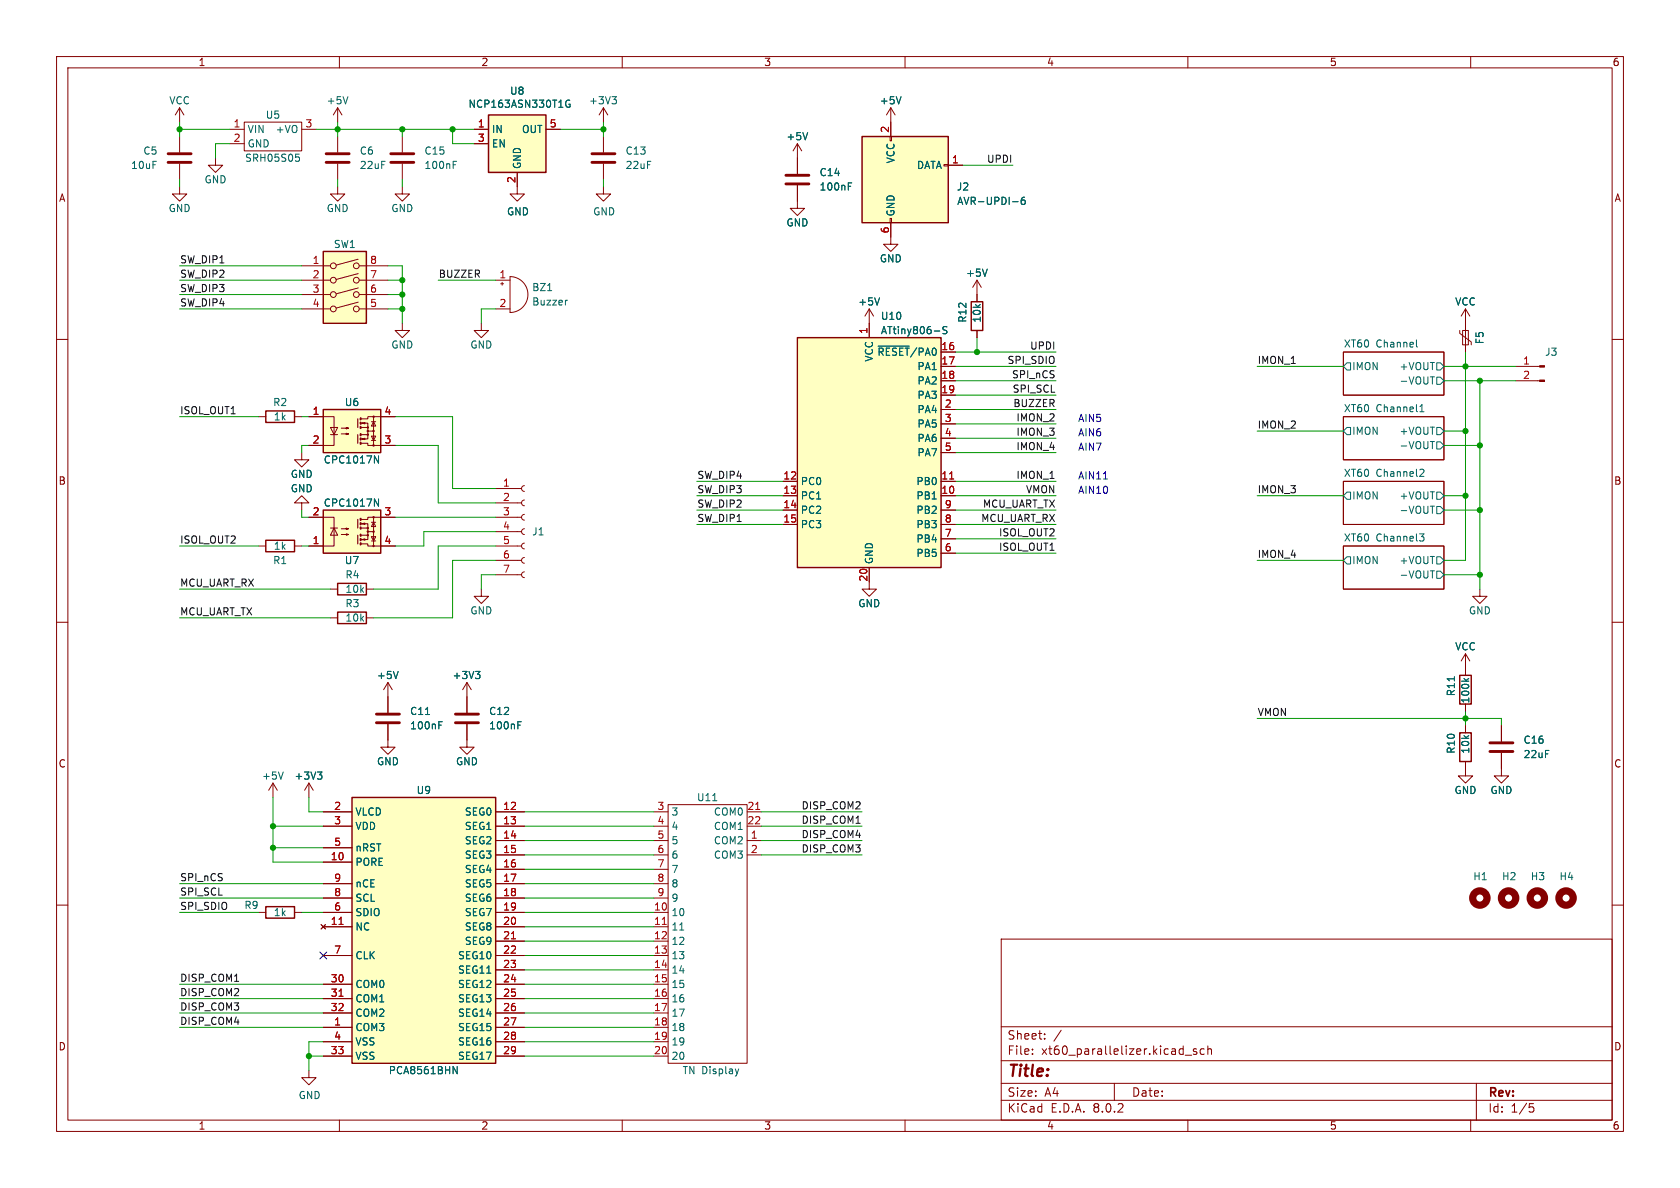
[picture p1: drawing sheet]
<svg xmlns="http://www.w3.org/2000/svg" width="297mm" height="210mm" viewBox="0 0 297 210" stroke-linecap="round" stroke-linejoin="round" font-family="sans-serif">
<g fill="none" stroke="#840000" stroke-width=".18">
<path d="M10 10h277v190h-277zM12 12h273v186h-273zM60 10v2M110 10v2M160 10v2M210 10v2M260 10v2M10 60h2M285 60h2M237.5 73.7h17.8v7.6h-17.8zM237.5 62.2h17.8v7.7h-17.8zM237.5 85.1h17.8v7.6h-17.8z"/>
<path d="M237.5 96.5h17.8v7.6h-17.8zM10 110h2M285 110h2M10 160h2M285 160h2M177 166h108v32h-108zM60 198v2M110 198v2M160 198v2M177 194.5h108M177 191.5h108M177 187.5h108"/>
<path d="M177 181.5h108M182.5 186.3v.1M182.5 185.5v.1M184.7 183.6v.1M184.7 182.8v.1M187.6 182.1l-1.3 2M197 191.5v3M209.5 186.5h1.2M210 198v2M211.5 185.5l-.3-.1-.2 .2v.2l.5 .2v.3h-.5M212.9 185.5l-.4-.1-.3 .3v.4l.1 .2h.6M213.5 185.5l.2-.1 .4 .1 .1 .9"/>
<path d="M213.5 184.9v1.5M260 198v2M261 191.5v6.5M270.4 195.1h.7M270.5 195.7h.4l.3 .3-.2 .5-.5 .1"/>
</g>
<g fill="none" stroke="#006464" stroke-width=".18">
<path d="M238.1 75.6h.7v1.2h-.7l-.6-.6zM238.1 64.1h.7v1.3h-.7l-.6-.6zM250.4 60.1v1.1l.2 .2M251 72.8h.7M251 71.9l.4-.4v1.3M252.9 78h.7M252.9 66.6h.7M254 78.1h.6l.7 .6-.7 .7h-.6zM254 75.6h.6l.7 .6-.7 .6h-.6zM254 66.7h.6l.7 .6-.7 .6h-.6zM254 64.1h.6l.7 .7-.7 .6h-.6zM238.1 87h.7v1.3h-.7l-.6-.7z"/>
<path d="M238.1 98.4h.7v1.3h-.7l-.6-.6zM251 94.4h.7l-.4 .5 .4 .1v.4l-.2 .2h-.4M251.2 82.9l.4 .1 .1 .3-.7 .9h.7M252.9 89.5h.7M254 89.5h.6l.7 .7-.7 .6h-.6zM254 87h.6l.7 .6-.7 .7h-.6zM254 98.4h.6l.7 .7-.7 .6h-.6zM252.9 100.9h.7M254 101h.6l.7 .6-.7 .6h-.6z"/>
</g>
<path d="M57.1 44.5h7.7v12.7h-7.7z" fill="#ffffc2"/>
<g fill="none" stroke="#840000" stroke-width=".18">
<path d="M31.7 19.1l-.7 1.2M31.7 19.1v2.5M31.7 19.1l.8 1.2M59.7 19.1l-.8 1.2M59.7 19.1v2.5M59.7 19.1l.8 1.2M31.7 33v1.3h-1.2l1.2 1.3 1.3-1.3h-1.3M31.7 24.1v2.8M31.7 29v2.8M38.1 27.9v1.3h1.3l-1.3 1.3-1.3-1.3h1.3M40.6 22.9h2.6M40.6 25.4h2.6"/>
<path d="M43.2 21.6h10.1v5.1h-10.1zM53.3 22.9h2.6M106.7 24.1v2.8M106.7 29v2.8M53.3 47h5.1M53.3 49.5h5.1M53.3 52.1h5.1M53.3 54.6h5.1M63.3 53.4l-3.9 1.1M63.3 50.9l-3.9 1M63.3 48.4l-3.9 1M63.3 45.8l-3.9 1.1"/>
<path d="M63.5 47h5.1M63.5 49.5h5.1M63.5 52.1h5.1M63.5 54.6h5.1M87.6 49.5h2.6M87.6 54.6h2.6M88.5 50.2h.5M88.8 49.9v.5M90.2 48.9a3.2 3.2 0 0 1 3.1 3.2 3.2 3.2 0 0 1-3.1 3.1zM172.7 49.5l-.7 1.3M172.7 49.5v3.8M172.7 58.4v1.3"/>
<path d="M172.7 49.5l.8 1.3M259.1 54.6l-.8 1.3M259.1 54.6v2.6M259.1 54.6l.7 1.3M45.7 73.7h1.3M52.1 73.7h1.2M85.1 104.1v1.3h-1.3l1.3 1.3 1.3-1.3h-1.3M48.3 138.4l-.8 1.3M48.3 138.4v2.6M48.3 138.4l.7 1.3M54.6 138.4l-.8 1.3M54.6 138.4v2.6"/>
<path d="M54.6 138.4l.8 1.3M265.4 135.9v1.3h1.3l-1.3 1.2-1.2-1.2h1.2M115.6 148.6h2.5M115.6 151.1h2.5M115.6 143.5h2.5M115.6 146.1h2.5M115.6 153.7h2.5M115.6 156.2h2.5M115.6 158.8h2.5M118.1 142.2h14v45.8h-14zM132.1 148.6h2.5M132.1 151.1h2.5"/>
<path d="M132.1 143.5h2.5M132.1 146.1h2.5M115.6 161.3h2.5M115.6 163.8h2.5M115.6 166.4h2.5M115.6 168.9h2.5M115.6 171.5h2.5M115.6 174h2.5M115.6 176.5h2.5M115.6 179.1h2.5M54.6 189.2v1.3h1.3l-1.3 1.3-1.3-1.3h1.3M115.6 181.6h2.5"/>
<path d="M115.6 184.2h2.5M115.6 186.7h2.5"/>
<circle cx="58.9" cy="47" r=".51"/>
<circle cx="58.9" cy="52.1" r=".51"/>
<circle cx="58.9" cy="49.5" r=".51"/>
<circle cx="58.9" cy="54.6" r=".51"/>
<circle cx="63" cy="54.6" r=".51"/>
<circle cx="63" cy="52.1" r=".51"/>
<circle cx="63" cy="49.5" r=".51"/>
<circle cx="63" cy="47" r=".51"/>
</g>
<path d="M57.1 44.5h7.7v12.7h-7.7zM171.7 53.3h2v5.1h-2zM47 72.6h5.1v2.1h-5.1z" fill="none" stroke="#840000" stroke-width=".25"/>
<path d="M61.5 17.1l-.4 1.3M52.3 27.2h.6M52.4 27.7h.3l.2 .3-.1 .5h-.4M96.8 51.4h.7M100.3 53.1h-.2M174.5 47.6l-.4 1.2M50.1 136.5l-.4 1.2M56.1 136.5h.8l-.4 .5M56.7 137l.2 .2v.3l-.2 .2M126 141.5h.7M120.2 164.4h.7M130.6 189l-.3 .8" fill="none" stroke="#006464" stroke-width=".18"/>
<g fill="none" stroke="#840000" stroke-width="1.3">
<circle cx="261.6" cy="158.7" r="1.27"/>
<circle cx="266.7" cy="158.7" r="1.27"/>
<circle cx="271.8" cy="158.7" r="1.27"/>
<circle cx="276.9" cy="158.7" r="1.27"/>
</g>
<path d="M133.6 143.1h.7M117.1 163.4h.7" fill="none" stroke="#a90000" stroke-width=".18"/>
<path d="M29.7 28.7h4.1M29.7 27.2h4.1M104.6 28.7h4.1M104.6 27.2h4.1" fill="none" stroke="#840000" stroke-width=".51"/>
<path d="M141 59.7h25.4v40.6h-25.4z" fill="#ffffc2"/>
<path d="M141 59.7h25.4v40.6h-25.4z" fill="none" stroke="#840000" stroke-width=".25"/>
<g fill="none" stroke="#840000" stroke-width=".18">
<path d="M153.7 54.6v5.1M153.7 54.6l-.8 1.3M153.7 54.6l.7 1.3M166.4 62.2h2.5M166.4 64.8h2.5M166.4 67.3h2.5M166.4 69.9h2.5M166.4 72.4h2.5M166.4 74.9h2.5M166.4 77.5h2.5M138.4 87.6h2.6M138.4 85.1h2.6"/>
<path d="M138.4 90.2h2.6M138.4 92.7h2.6M166.4 87.6h2.5M166.4 85.1h2.5M166.4 90.2h2.5M166.4 92.7h2.5M166.4 80h2.5M166.4 97.8h2.5M166.4 95.3h2.5M153.7 100.3v3.8h1.2l-1.2 1.3-1.3-1.3h1.3"/>
</g>
<path d="M167.9 84.7h.7" fill="none" stroke="#a90000" stroke-width=".18"/>
<path d="M155.5 52.6l-.4 1.3M165.2 58.5h.9M167.4 57.8l-.5-.1-.2 .3 .1 .3 .5 .2v.4l-.1 .1-.5-.1M155.2 61.2h5.5" fill="none" stroke="#006464" stroke-width=".18"/>
<path d="M62.2 141h25.4v47h-25.4z" fill="#ffffc2"/>
<path d="M62.2 141h25.4v47h-25.4zM47 160.3h5.1v2h-5.1z" fill="none" stroke="#840000" stroke-width=".25"/>
<g fill="none" stroke="#840000" stroke-width=".18">
<path d="M157.5 19.1l-.8 1.2M157.5 19.1v2.5M157.5 19.1l.7 1.2M59.7 33v1.3h-1.3l1.3 1.3 1.3-1.3h-1.3M59.7 24.1v2.8M59.7 29v2.8M141 32.8v4h1.2l-1.2 1.3-1.3-1.3h1.3M141 27.9v2.8M157.5 41.9v1.3h1.2l-1.2 1.3-1.3-1.3h1.3M258.1 58.4v.5l2 1.6v.5M258.6 58.4h1v2.6h-1zM259.1 57.2v5"/>
<path d="M82.5 130.8v1.3h1.3l-1.3 1.3-1.2-1.3h1.2M57.1 152.4h5.1M57.1 143.5h5.1M57.1 146.1h5.1M57.1 156.2h5.1M57.1 158.8h5.1M57.1 149.9h5.1M87.6 143.5h5.1M87.6 146.1h5.1M87.6 148.6h5.1M87.6 151.1h5.1M87.6 153.7h5.1"/>
<path d="M87.6 156.2h5.1M87.6 158.8h5.1M45.7 161.3h1.3M52.1 161.3h1.2M56.8 163.4l.7 .8M57.1 163.8h5.1M57.1 161.3h5.1M57.1 168.9h5.1M57.1 174h5.1M57.1 176.5h5.1M57.1 179.1h5.1M57.5 163.4l-.7 .8"/>
<path d="M87.6 163.8h5.1M87.6 161.3h5.1M87.6 166.4h5.1M87.6 168.9h5.1M87.6 171.5h5.1M87.6 174h5.1M87.6 176.5h5.1M87.6 179.1h5.1M57.1 181.6h5.1M57.1 184.2h5.1M57.1 186.7h5.1M87.6 181.6h5.1"/>
<path d="M87.6 184.2h5.1M87.6 186.7h5.1"/>
</g>
<path d="M59.9 163.4h.8M59.9 176.1h.8M90.4 166h.7" fill="none" stroke="#a90000" stroke-width=".18"/>
<path d="M159.3 17.1l-.4 1.3M150 32.9h.4M150 32.3h.6M80.1 188.5l.7 1.3v-1.3" fill="none" stroke="#006464" stroke-width=".18"/>
<path d="M57.7 28.7h4M57.7 27.2h4M138.9 32.5h4.1M138.9 31h4.1" fill="none" stroke="#840000" stroke-width=".51"/>
<path d="M86.4 20.3h10.1v10.2h-10.1z" fill="#ffffc2"/>
<path d="M86.4 20.3h10.1v10.2h-10.1z" fill="none" stroke="#840000" stroke-width=".25"/>
<path d="M106.7 19.1l-.8 1.2M106.7 19.1v2.5M106.7 19.1l.7 1.2M83.8 22.9h2.6M83.8 25.4h2.6M91.4 30.5v3.8h1.3l-1.3 1.3-1.2-1.3h1.2M96.5 22.9h2.6M106.7 33v1.3h1.2l-1.2 1.3-1.3-1.3h1.3" fill="none" stroke="#840000" stroke-width=".18"/>
<path d="M100.5 18.4h.3l-.1 .5-.3 .1-.3-.2M100.7 17.8l-.3-.1-.3 .2M108.2 17.1h.8l-.4 .5M108.7 17.6l.3 .2v.3l-.3 .3" fill="none" stroke="#006464" stroke-width=".18"/>
<path d="M152.4 24.1h15.2v15.3h-15.2z" fill="#ffffc2"/>
<g fill="none" stroke="#840000" stroke-width=".18">
<path d="M71.1 33v1.3h-1.3l1.3 1.3 1.3-1.3h-1.3M71.1 24.1v2.8M71.1 29v2.8M141 25.4l-.8 1.3M141 25.4v2.5M141 25.4l.7 1.3M157.4 38.6h.2v.8h-.2zM157.4 24.1h.2v.8h-.2zM157.5 21.6v2.5M157.5 39.4v2.5M166.9 29.1h.7v.2h-.7zM167.6 29.2h2.6"/>
<path d="M71.1 57.2v1.2h-1.3l1.3 1.3 1.3-1.3h-1.3M85.1 57.2v1.2h-1.3l1.3 1.3 1.3-1.3h-1.3M87.6 99.1h4.6M87.6 96.5h4.6M87.6 94h4.6M87.6 91.4h4.6M87.6 88.9h4.6M87.6 86.4h4.6M92.7 98.6l-.3 .1-.2 .4 .2 .3 .3 .2M92.7 96l-.3 .2-.2 .3 .2 .4 .3 .1M92.7 93.5l-.3 .1-.2 .4 .2 .3 .3 .2M92.7 90.9l-.3 .2-.2 .3 .2 .4 .3 .1"/>
<path d="M92.7 88.4l-.3 .1-.2 .4 .2 .4 .3 .1M92.7 85.9l-.3 .1-.2 .4 .2 .3 .3 .2M58.4 109.2h1.3M64.8 109.2h1.2M87.6 101.6h4.6M92.7 101.1l-.3 .1-.2 .4 .2 .4 .3 .1"/>
</g>
<path d="M152.4 24.1h15.2v15.3h-15.2zM59.7 108.2h5.1v2h-5.1z" fill="none" stroke="#840000" stroke-width=".25"/>
<path d="M80.1 29.1h.4M80.1 28.5h.6M142.8 23.4l-.4 1.3M179 35.7h1M181.1 34.9h-.3a.86 .86 0 0 0 0 1.2l.4-.1 .1-.4-.3-.2h-.3l-.2 .2" fill="none" stroke="#006464" stroke-width=".18"/>
<path d="M69.1 28.7h4.1M69.1 27.2h4.1" fill="none" stroke="#840000" stroke-width=".51"/>
<path d="M57.1 90.2h10.2v7.6h-10.2z" fill="#ffffc2"/>
<path d="M57.1 90.2h10.2v7.6h-10.2zM59.7 103.1h5.1v2.1h-5.1z" fill="none" stroke="#840000" stroke-width=".25"/>
<g fill="none" stroke="#840000" stroke-width=".18">
<path d="M54.6 91.4h4.5v5.1h-4.5M58.4 93.3h1.3M59.1 93.3l.6 1.3h-1.3zM60.3 93.5h1.3l-.4-.2v.3l.4-.1M60.3 94.5h1.3l-.4-.1v.2l.4-.1M63.9 92.6h1.1v.7M63.9 93.3h1.1v1.3h-1.1M63.9 96.1h1.1v.4h4.8M64 92.6l.5-.1v.2zM64 95.4l.5-.1v.2zM65 94.6v.8h-1.1M65 94h1"/>
<path d="M65.7 94.9h.7l-.4 .7zM65.7 92.3h.7M65.7 95.6h.7M66 92.3l.4 .8h-.7zM66 91.4v5.1M69.8 91.4h-4.8v.4h-1.1M58.4 104.1h1.3M64.8 104.1h1.2"/>
<circle cx="65" cy="94" r=".13"/>
<circle cx="65" cy="93.3" r=".13"/>
<circle cx="65" cy="94.6" r=".13"/>
<circle cx="66" cy="91.4" r=".13"/>
<circle cx="66" cy="96.5" r=".13"/>
<circle cx="66" cy="94" r=".13"/>
</g>
<path d="M63.2 91.8v1.5M63.2 94.6v1.5" fill="none" stroke="#840000" stroke-width=".2"/>
<path d="M63.8 91.7v.2M63.8 92.5v.2M63.8 94.5v.2M63.8 95.3v.2M63.8 96v.3M63.8 93.2v.3" fill="none" stroke="#840000" stroke-width=".36"/>
<path d="M66.2 88.2l.7 1.3v-1.3" fill="none" stroke="#006464" stroke-width=".18"/>
<path d="M57.1 72.4h10.2v7.6h-10.2z" fill="#ffffc2"/>
<path d="M57.1 72.4h10.2v7.6h-10.2zM47 95.5h5.1v2h-5.1zM258.1 119.4h2v5.1h-2zM258.1 129.5h2v5.1h-2z" fill="none" stroke="#840000" stroke-width=".25"/>
<g fill="none" stroke="#840000" stroke-width=".18">
<path d="M83.8 22.9h2.6M83.8 25.4h2.6M91.4 30.5v2.5M96.5 22.9h2.6M141 27.9v2.8M141 32.8v2.8M157.5 21.6v2.5M157.5 39.4v2.5M167.6 29.2h2.6M153.7 57.2v2.5M172.7 52.1v1.2M172.7 58.4v1.3"/>
<path d="M259.1 57.2v.6M54.6 73.7h4.5v5h-4.5M58.4 75.6h1.3l-.6 1.2zM58.4 76.8h1.3M60.3 76.7h1.3l-.4 .1v-.2l.4 .1M60.3 75.7h1.3l-.4 .1v-.2l.4 .1M63.9 74.8h1.1v.8M63.9 78.4h1.1v.3h4.8M63.9 75.6h1.1v1.2h-1.1M64 77.6l.5-.1v.2zM64 74.8l.5-.1v.2zM65 76.8v.8h-1.1"/>
<path d="M65 76.2h1M65.7 77.1h.7l-.4 .8zM65.7 77.9h.7M65.7 74.5h.7M66 74.5l.4 .8h-.7zM66 73.7v5M69.8 73.7h-4.8v.3h-1.1M166.4 67.3h2.5M166.4 64.8h2.5M166.4 62.2h2.5M166.4 69.9h2.5M166.4 72.4h2.5"/>
<path d="M166.4 74.9h2.5M166.4 77.5h2.5M259.1 61.6v.6M268 67.3h4.2M268 64.8h4.2M45.7 96.5h1.3M52.1 96.5h1.2M53.3 88.9h1.3l-1.3-1.3-1.2 1.3h1.2v1.3M53.3 80v1.3h-1.2l1.2 1.3 1.3-1.3h-1.3M54.6 96.5h2.5M54.6 91.4h2.5M67.3 96.5h2.5"/>
<path d="M67.3 91.4h2.5M138.4 87.6h2.6M138.4 85.1h2.6M138.4 90.2h2.6M138.4 92.7h2.6M166.4 87.6h2.5M166.4 85.1h2.5M166.4 90.2h2.5M166.4 92.7h2.5M166.4 80h2.5M166.4 97.8h2.5M166.4 95.3h2.5"/>
<path d="M153.7 100.3v2.6M259.1 115.6v3.8M259.1 115.6l-.8 1.2M259.1 115.6l.7 1.2M261.6 104.1v1.3h1.3l-1.3 1.3-1.3-1.3h1.3M68.6 128v4.1h1.2l-1.2 1.3-1.3-1.3h1.3M68.6 120.7v5.3M68.6 120.7l-.8 1.2M68.6 120.7l.7 1.2M82.5 120.7l-.7 1.2M82.5 120.7v5.3M82.5 128v2.8"/>
<path d="M82.5 120.7l.8 1.2M259.1 134.6v2.6h1.2l-1.2 1.2-1.3-1.2h1.3M259.1 124.5v1.2M259.1 128.3v1.2M265.4 128.3v2.8M265.4 133.1v2.8M57.1 152.4h5.1M57.1 143.5h5.1M57.1 146.1h5.1M57.1 156.2h5.1M57.1 158.8h5.1M57.1 149.9h5.1"/>
<path d="M87.6 143.5h5.1M87.6 146.1h5.1M87.6 148.6h5.1M87.6 151.1h5.1M87.6 153.7h5.1M87.6 156.2h5.1M87.6 158.8h5.1M56.8 163.4l.7 .8M57.1 163.8h5.1M57.1 161.3h5.1M57.1 168.9h5.1M57.1 174h5.1"/>
<path d="M57.1 176.5h5.1M57.1 179.1h5.1M57.5 163.4l-.7 .8M87.6 163.8h5.1M87.6 161.3h5.1M87.6 166.4h5.1M87.6 168.9h5.1M87.6 171.5h5.1M87.6 174h5.1M87.6 176.5h5.1M87.6 179.1h5.1M57.1 181.6h5.1"/>
<path d="M57.1 184.2h5.1M57.1 186.7h5.1M87.6 181.6h5.1M87.6 184.2h5.1M87.6 186.7h5.1"/>
<circle cx="65" cy="75.6" r=".13"/>
<circle cx="65" cy="76.2" r=".13"/>
<circle cx="65" cy="76.8" r=".13"/>
<circle cx="66" cy="76.2" r=".13"/>
<circle cx="66" cy="73.7" r=".13"/>
<circle cx="66" cy="78.7" r=".13"/>
</g>
<path d="M63.2 74v1.6M63.2 76.8v1.6" fill="none" stroke="#840000" stroke-width=".2"/>
<path d="M63.8 78.2v.3M63.8 77.5v.2M63.8 75.4v.3M63.8 74.7v.2M63.8 73.9v.3M63.8 76.7v.3" fill="none" stroke="#840000" stroke-width=".36"/>
<g fill="none" stroke="#006464" stroke-width=".18">
<path d="M100.5 18.4h.3l-.1 .5-.3 .1-.3-.2M100.7 17.8l-.3-.1-.3 .2M159.3 17.1l-.4 1.3M142.8 23.4l-.4 1.3M150 32.9h.4M150 32.3h.6M179 35.7h1M181.1 34.9h-.3a.86 .86 0 0 0 0 1.2l.4-.1 .1-.4-.3-.2h-.3l-.2 .2M155.5 52.6l-.4 1.3M165.2 58.5h.9M167.4 57.8l-.5-.1-.2 .3 .1 .3 .5 .2v.4l-.1 .1-.5-.1M174.5 47.6l-.4 1.2"/>
<path d="M155.2 61.2h5.5M66.2 80.6l.7 1.3v-1.3M66.2 88.2l.7 1.3v-1.3M70.4 118.7l-.4 1.3M84.1 118.7h.7l-.4 .5M84.6 119.2l.2 .2v.3l-.2 .3M257.1 119.6v.8M258.8 119.9l.5 .5M259.7 119.9l-.5 .4M56.1 136.5h.8l-.4 .5M56.7 137l.2 .2v.3l-.2 .2M75.2 126.3h.7"/>
<path d="M77.6 128.2h.4M77.6 127.6h.6M91.6 128.2h.4M91.6 127.6h.6M80.1 188.5l.7 1.3v-1.3"/>
</g>
<path d="M66.5 127.8h4.1M66.5 126.2h4.1M80.5 127.8h4.1M80.5 126.2h4.1M263.4 132.8h4.1M263.4 131.3h4.1" fill="none" stroke="#840000" stroke-width=".51"/>
<g fill="#840000" stroke="#840000" stroke-width=".18">
<path d="M272.2 67.2h.8v.2h-.8z"/>
<path d="M272.2 64.6h.8v.3h-.8z"/>
</g>
<path d="M195.1 84.7h.7" fill="none" stroke="#0000c2" stroke-width=".18"/>
<g fill="none" stroke="#009600" stroke-width=".18">
<path d="M31.7 21.6v2.5M31.7 31.8v1.2M31.7 22.9h8.9M40.6 25.4h-2.5v2.5M55.9 22.9h27.9M59.7 21.6v2.5M59.7 31.8v1.2M71.1 22.9v1.2M71.1 31.8v1.2M80 22.9v2.5h3.8M99.1 22.9h7.6M106.7 21.6v2.5"/>
<path d="M106.7 31.8v1.2M170.2 29.2h8.9M31.7 54.6h21.6M31.7 52.1h21.6M31.7 47h21.6M31.7 49.5h21.6M68.6 54.6h2.5M68.6 52.1h2.5M68.6 47h2.5v10.2M68.6 49.5h2.5M77.5 49.5h10.1M87.6 54.6h-2.5v2.6"/>
<path d="M172.7 59.7v2.5M31.7 73.7h14M53.3 73.7h1.3M54.6 78.7h-1.3v1.3M69.8 73.7h10.2v12.7h7.6M69.8 78.7h7.7v10.2h10.1M168.9 69.9h17.8M168.9 77.5h17.8M168.9 67.3h17.8M168.9 74.9h17.8M168.9 62.2h17.8M168.9 64.8h17.8"/>
<path d="M168.9 72.4h17.8M222.2 64.8h15.3M222.2 76.2h15.3M255.3 67.3h12.7M255.3 64.8h12.7M255.3 78.7h6.3M255.3 76.2h3.8M259.1 62.2v36.9h-3.8M261.6 67.3v36.8M31.7 96.5h14M53.3 96.5h1.3M53.3 90.2v1.2h1.3"/>
<path d="M69.8 91.4h17.8M87.6 99.1h-7.6v10.1h-14M87.6 94h-12.7v2.5h-5.1M87.6 96.5h-10.1v7.6h-11.5M123.2 87.6h15.2M123.2 85.1h15.2M123.2 90.2h15.2M123.2 92.7h15.2M168.9 87.6h17.8M168.9 80h17.8M168.9 95.3h17.8M168.9 85.1h17.8"/>
<path d="M168.9 90.2h17.8M168.9 92.7h17.8M168.9 97.8h17.8M222.2 87.6h15.3M222.2 99.1h15.3M255.3 87.6h3.8M255.3 90.2h6.3M31.7 104.1h26.7M31.7 109.2h26.7M87.6 101.6h-2.5v2.5M255.3 101.6h6.3M222.2 127h43.2v1.3"/>
<path d="M259.1 125.7v2.6M31.7 156.2h25.4M31.7 158.8h25.4M48.3 146.1h8.8M48.3 141v11.4h8.8M48.3 149.9h8.8M54.6 141v2.5h2.5M92.7 146.1h22.9M92.7 143.5h22.9M92.7 156.2h22.9M92.7 158.8h22.9M92.7 151.1h22.9"/>
<path d="M92.7 148.6h22.9M92.7 153.7h22.9M134.6 146.1h17.8M134.6 143.5h17.8M134.6 151.1h17.8M134.6 148.6h17.8M31.7 161.3h14M31.7 176.5h25.4M31.7 179.1h25.4M31.7 174h25.4M53.3 161.3h3.8M92.7 161.3h22.9"/>
<path d="M92.7 176.5h22.9M92.7 179.1h22.9M92.7 174h22.9M92.7 166.4h22.9M92.7 168.9h22.9M92.7 171.5h22.9M92.7 163.8h22.9M31.7 181.6h25.4M54.6 186.7h2.5M57.1 184.2h-2.5v5M92.7 186.7h22.9M92.7 184.2h22.9"/>
<path d="M92.7 181.6h22.9"/>
</g>
<path d="M56.5 168.3l1.3 1.2M57.8 168.3l-1.3 1.2" fill="none" stroke="#000084" stroke-width=".18"/>
<path d="M167.9 84.7h.7M59.9 163.4h.8M59.9 176.1h.8M90.4 166h.7" fill="none" stroke="#a90000" stroke-width=".18"/>
<g fill="#009600" stroke="#009600" stroke-width=".18">
<circle cx="71.1" cy="54.6" r=".46"/>
<circle cx="71.1" cy="52.1" r=".46"/>
<circle cx="59.7" cy="22.9" r=".46"/>
<circle cx="31.7" cy="22.9" r=".46"/>
<circle cx="71.1" cy="22.9" r=".46"/>
<circle cx="80" cy="22.9" r=".46"/>
<circle cx="71.1" cy="49.5" r=".46"/>
<circle cx="106.7" cy="22.9" r=".46"/>
<circle cx="54.6" cy="186.7" r=".46"/>
<circle cx="259.1" cy="76.2" r=".46"/>
<circle cx="172.7" cy="62.2" r=".46"/>
<circle cx="48.3" cy="146.1" r=".46"/>
<circle cx="48.3" cy="149.9" r=".46"/>
<circle cx="261.6" cy="90.2" r=".46"/>
<circle cx="261.6" cy="101.6" r=".46"/>
<circle cx="259.1" cy="64.8" r=".46"/>
<circle cx="261.6" cy="67.3" r=".46"/>
<circle cx="261.6" cy="78.7" r=".46"/>
<circle cx="259.1" cy="87.6" r=".46"/>
<circle cx="259.1" cy="127" r=".46"/>
</g>
<text font-size="2.8" fill="#840000" x="178" y="190.9">Title:</text>
<g font-size="2.1" fill="#840000">
<text x="178" y="184">Sheet:</text>
<text x="178" y="186.7">File:</text>
<text x="184.1" y="186.7">xt60_parallelizer.kicad_sch</text>
<text x="178" y="196.9">KiCad</text>
<text x="178" y="194.1">Size:</text>
<text x="184.7" y="194.1">A4</text>
<text x="185.7" y="196.9">E.D.A.</text>
<text x="193.3" y="196.9">8.0.2</text>
<text x="200" y="194.1">Date:</text>
<text x="263" y="194.3">Rev:</text>
<text x="263" y="196.9">Id:</text>
<text x="267.1" y="196.9">1/5</text>
</g>
<g font-size="1.8" fill="#840000">
<text x="35" y="11.9">1</text>
<text x="85" y="11.9">2</text>
<text x="135" y="11.9">3</text>
<text x="185" y="11.9">4</text>
<text x="235" y="11.9">5</text>
<text x="285" y="11.9">6</text>
<text x="10.3" y="35.9">A</text>
<text x="285.3" y="35.9">A</text>
<text x="10.3" y="85.9">B</text>
<text x="285.3" y="85.9">B</text>
<text x="10.3" y="135.9">C</text>
<text x="285.3" y="135.9">C</text>
<text x="10.3" y="185.9">D</text>
<text x="285.3" y="185.9">D</text>
<text x="35" y="199.9">1</text>
<text x="85" y="199.9">2</text>
<text x="135" y="199.9">3</text>
<text x="185" y="199.9">4</text>
<text x="235" y="199.9">5</text>
<text x="285" y="199.9">6</text>
</g>
<g font-size="1.8" fill="#006464">
<text x="90.1" y="16.9">U8</text>
<text x="29.8" y="18.6">VCC</text>
<text x="43.7" y="23.7">VIN</text>
<text x="46.9" y="21.2">U5</text>
<text x="48.6" y="23.7">+VO</text>
<text x="57.7" y="18.6">+5V</text>
<text x="82.9" y="19.3">NCP163ASN330T1G</text>
<text x="86.9" y="23.7">IN</text>
<text x="92.2" y="23.7">OUT</text>
<text x="104" y="18.6">+3V3</text>
<text x="155.4" y="18.6">+5V</text>
<text x="25.2" y="27.5">C5</text>
<text x="43.2" y="28.8">SRH05S05</text>
<text x="43.7" y="26.3">GND</text>
<text x="63.5" y="27.5">C6</text>
<text x="74.9" y="27.5">C15</text>
<text x="86.9" y="26.3">EN</text>
<text x="92.3" y="30" transform="rotate(-90 92.3 30)">GND</text>
<text x="110.5" y="27.5">C13</text>
<text x="138.9" y="25">+5V</text>
<text x="158.3" y="29" transform="rotate(-90 158.3 29)">VCC</text>
<text x="23.1" y="30.1">10uF</text>
<text x="36.1" y="32.6">GND</text>
<text x="63.5" y="30.1">22uF</text>
<text x="74.9" y="30.1">100nF</text>
<text x="110.5" y="30.1">22uF</text>
<text x="144.8" y="33.9">100nF</text>
<text x="144.8" y="31.3">C14</text>
<text x="162" y="30.1">DATA</text>
<text x="169.1" y="33.9">J2</text>
<text x="29.7" y="37.7">GND</text>
<text x="57.7" y="37.7">GND</text>
<text x="69.1" y="37.7">GND</text>
<text x="89.5" y="38.3">GND</text>
<text x="104.8" y="38.3">GND</text>
<text x="138.9" y="40.2">GND</text>
<text x="158.3" y="38.4" transform="rotate(-90 158.3 38.4)">GND</text>
<text x="169.1" y="36.4">AVR-UPDI-6</text>
<text x="58.9" y="44">SW1</text>
<text x="155.4" y="46.6">GND</text>
<text x="94" y="51.7">BZ1</text>
<text x="170.7" y="49.1">+5V</text>
<text x="94" y="54.2">Buzzer</text>
<text x="151.6" y="54.2">+5V</text>
<text x="155.6" y="56.7">U10</text>
<text x="155.6" y="59.3">ATtiny806-S</text>
<text x="171" y="57.1" transform="rotate(-90 171 57.1)">R12</text>
<text x="173.6" y="57.1" transform="rotate(-90 173.6 57.1)">10k</text>
<text x="257.2" y="54.2">VCC</text>
<text x="69.1" y="61.8">GND</text>
<text x="83.1" y="61.8">GND</text>
<text x="154.5" y="64" transform="rotate(-90 154.5 64)">VCC</text>
<text x="155" y="63.1">~{RESET}/PA0</text>
<text x="162.1" y="65.6">PA1</text>
<text x="237.5" y="61.5">XT60</text>
<text x="239" y="65.6">IMON</text>
<text x="243.3" y="61.5">Channel</text>
<text x="247.3" y="65.6">+VOUT</text>
<text x="262.5" y="60.9" transform="rotate(-90 262.5 60.9)">F5</text>
<text x="273.1" y="63.1">J3</text>
<text x="48.2" y="72">R2</text>
<text x="60.9" y="72">U6</text>
<text x="162.1" y="68.2">PA2</text>
<text x="162.1" y="70.7">PA3</text>
<text x="247.3" y="68.2">-VOUT</text>
<text x="48.3" y="74.5">1k</text>
<text x="162.1" y="73.3">PA4</text>
<text x="162.1" y="75.8">PA5</text>
<text x="237.5" y="72.9">XT60</text>
<text x="239" y="77.1">IMON</text>
<text x="243.3" y="72.9">Channel1</text>
<text x="247.3" y="77.1">+VOUT</text>
<text x="57.1" y="82.1">CPC1017N</text>
<text x="162.1" y="78.3">PA6</text>
<text x="162.1" y="80.9">PA7</text>
<text x="247.3" y="79.6">-VOUT</text>
<text x="51.3" y="87.2">GND</text>
<text x="51.3" y="84.7">GND</text>
<text x="57.1" y="89.8">CPC1017N</text>
<text x="141.5" y="86">PC0</text>
<text x="141.5" y="88.5">PC1</text>
<text x="161.9" y="88.5">PB1</text>
<text x="161.9" y="86">PB0</text>
<text x="237.5" y="84.4">XT60</text>
<text x="239" y="88.5">IMON</text>
<text x="243.3" y="84.4">Channel2</text>
<text x="247.3" y="88.5">+VOUT</text>
<text x="94" y="94.8">J1</text>
<text x="141.5" y="91">PC2</text>
<text x="141.5" y="93.6">PC3</text>
<text x="161.9" y="93.6">PB3</text>
<text x="161.9" y="91">PB2</text>
<text x="237.5" y="95.8">XT60</text>
<text x="243.3" y="95.8">Channel3</text>
<text x="247.3" y="91">-VOUT</text>
<text x="48.2" y="99.9">R1</text>
<text x="48.3" y="97.4">1k</text>
<text x="60.9" y="99.9">U7</text>
<text x="154.5" y="99.8" transform="rotate(-90 154.5 99.8)">GND</text>
<text x="161.9" y="98.7">PB5</text>
<text x="161.9" y="96.1">PB4</text>
<text x="239" y="99.9">IMON</text>
<text x="247.3" y="99.9">+VOUT</text>
<text x="61" y="107.5">R3</text>
<text x="61" y="102.5">R4</text>
<text x="61" y="105">10k</text>
<text x="151.6" y="107.5">GND</text>
<text x="247.3" y="102.5">-VOUT</text>
<text x="61" y="110.1">10k</text>
<text x="83.1" y="108.8">GND</text>
<text x="259.6" y="108.8">GND</text>
<text x="257.2" y="115.2">VCC</text>
<text x="66.5" y="120.2">+5V</text>
<text x="79.9" y="120.2">+3V3</text>
<text x="257.4" y="123.2" transform="rotate(-90 257.4 123.2)">R11</text>
<text x="259.9" y="124.5" transform="rotate(-90 259.9 124.5)">100k</text>
<text x="72.4" y="129.1">100nF</text>
<text x="72.4" y="126.6">C11</text>
<text x="86.4" y="129.1">100nF</text>
<text x="86.4" y="126.6">C12</text>
<text x="269.3" y="131.7">C16</text>
<text x="66.5" y="135.5">GND</text>
<text x="80.5" y="135.5">GND</text>
<text x="257.4" y="133.3" transform="rotate(-90 257.4 133.3)">R10</text>
<text x="259.9" y="133.3" transform="rotate(-90 259.9 133.3)">10k</text>
<text x="269.3" y="134.2">22uF</text>
<text x="46.2" y="138">+5V</text>
<text x="52" y="138">+3V3</text>
<text x="73.6" y="140.6">U9</text>
<text x="123.1" y="141.8">U11</text>
<text x="257" y="140.6">GND</text>
<text x="263.4" y="140.6">GND</text>
<text x="62.7" y="144.4">VLCD</text>
<text x="62.7" y="146.9">VDD</text>
<text x="82.1" y="144.4">SEG0</text>
<text x="82.1" y="146.9">SEG1</text>
<text x="82.1" y="149.5">SEG2</text>
<text x="118.6" y="144.4">3</text>
<text x="118.6" y="146.9">4</text>
<text x="118.6" y="149.5">5</text>
<text x="126.1" y="149.5">COM2</text>
<text x="126.1" y="144.4">COM0</text>
<text x="126.1" y="146.9">COM1</text>
<text x="62.7" y="153.3">PORE</text>
<text x="62.7" y="150.7">nRST</text>
<text x="82.1" y="152">SEG3</text>
<text x="82.1" y="154.5">SEG4</text>
<text x="118.6" y="152">6</text>
<text x="118.6" y="154.5">7</text>
<text x="126.1" y="152">COM3</text>
<text x="260.4" y="155.8">H1</text>
<text x="265.4" y="155.8">H2</text>
<text x="270.5" y="155.8">H3</text>
<text x="275.6" y="155.8">H4</text>
<text x="43.1" y="160.9">R9</text>
<text x="62.7" y="159.6">SCL</text>
<text x="62.7" y="157.1">nCE</text>
<text x="82.1" y="157.1">SEG5</text>
<text x="82.1" y="159.6">SEG6</text>
<text x="118.6" y="157.1">8</text>
<text x="118.6" y="159.6">9</text>
<text x="48.3" y="162.2">1k</text>
<text x="62.7" y="164.7">NC</text>
<text x="62.7" y="162.2">SDIO</text>
<text x="82.1" y="162.2">SEG7</text>
<text x="82.1" y="164.7">SEG8</text>
<text x="82.1" y="167.2">SEG9</text>
<text x="118.6" y="162.2">10</text>
<text x="118.6" y="164.7">11</text>
<text x="118.6" y="167.2">12</text>
<text x="62.7" y="169.8">CLK</text>
<text x="80.9" y="169.8">SEG10</text>
<text x="80.9" y="172.3">SEG11</text>
<text x="118.6" y="169.8">13</text>
<text x="118.6" y="172.3">14</text>
<text x="62.7" y="174.9">COM0</text>
<text x="62.7" y="177.4">COM1</text>
<text x="62.7" y="179.9">COM2</text>
<text x="80.9" y="174.9">SEG12</text>
<text x="80.9" y="177.4">SEG13</text>
<text x="80.9" y="179.9">SEG14</text>
<text x="118.6" y="174.9">15</text>
<text x="118.6" y="177.4">16</text>
<text x="118.6" y="179.9">17</text>
<text x="62.7" y="182.5">COM3</text>
<text x="62.7" y="185">VSS</text>
<text x="80.9" y="182.5">SEG15</text>
<text x="80.9" y="185">SEG16</text>
<text x="118.6" y="182.5">18</text>
<text x="118.6" y="185">19</text>
<text x="62.7" y="187.6">VSS</text>
<text x="68.6" y="190.1">PCA8561BHN</text>
<text x="80.9" y="187.6">SEG17</text>
<text x="118.6" y="187.6">20</text>
<text x="120.6" y="190.1">TN Display</text>
<text x="52.7" y="194.5">GND</text>
</g>
<g font-size="1.8" fill="#a90000">
<text x="41.2" y="22.6">1</text>
<text x="53.9" y="22.6">3</text>
<text x="84.4" y="22.6">1</text>
<text x="97.1" y="22.6">5</text>
<text x="157.2" y="23.6" transform="rotate(-90 157.2 23.6)">2</text>
<text x="41.2" y="25.1">2</text>
<text x="84.4" y="25.1">3</text>
<text x="168.2" y="29">1</text>
<text x="91.2" y="32.5" transform="rotate(-90 91.2 32.5)">2</text>
<text x="157.2" y="41.3" transform="rotate(-90 157.2 41.3)">6</text>
<text x="55.2" y="46.7">1</text>
<text x="65.3" y="46.7">8</text>
<text x="55.2" y="49.3">2</text>
<text x="55.2" y="51.8">3</text>
<text x="65.3" y="51.8">6</text>
<text x="65.3" y="49.3">7</text>
<text x="88.2" y="49.3">1</text>
<text x="55.2" y="54.4">4</text>
<text x="65.3" y="54.4">5</text>
<text x="88.2" y="54.4">2</text>
<text x="153.4" y="59.1" transform="rotate(-90 153.4 59.1)">1</text>
<text x="166.3" y="62">16</text>
<text x="166.3" y="64.5">17</text>
<text x="269.2" y="64.5">1</text>
<text x="166.3" y="67.1">18</text>
<text x="166.3" y="69.6">19</text>
<text x="269.2" y="67.1">2</text>
<text x="55.2" y="73.4">1</text>
<text x="67.9" y="73.4">4</text>
<text x="166.9" y="72.1">2</text>
<text x="166.9" y="74.7">3</text>
<text x="166.9" y="77.2">4</text>
<text x="55.2" y="78.5">2</text>
<text x="67.9" y="78.5">3</text>
<text x="166.9" y="79.8">5</text>
<text x="88.8" y="86.1">1</text>
<text x="88.8" y="88.6">2</text>
<text x="138.4" y="84.8">12</text>
<text x="138.4" y="87.4">13</text>
<text x="138.4" y="89.9">14</text>
<text x="166.3" y="87.4">10</text>
<text x="166.3" y="84.8">11</text>
<text x="166.9" y="89.9">9</text>
<text x="55.2" y="91.2">2</text>
<text x="67.9" y="91.2">3</text>
<text x="88.8" y="91.2">3</text>
<text x="88.8" y="93.7">4</text>
<text x="138.4" y="92.5">15</text>
<text x="166.9" y="95">7</text>
<text x="166.9" y="92.5">8</text>
<text x="55.2" y="96.3">1</text>
<text x="67.9" y="96.3">4</text>
<text x="88.8" y="96.3">5</text>
<text x="88.8" y="98.8">6</text>
<text x="88.8" y="101.3">7</text>
<text x="166.9" y="97.5">6</text>
<text x="153.4" y="102.9" transform="rotate(-90 153.4 102.9)">20</text>
<text x="59" y="143.3">2</text>
<text x="88.9" y="143.3">12</text>
<text x="116.1" y="143.3">3</text>
<text x="132" y="143.3">21</text>
<text x="59" y="145.8">3</text>
<text x="59" y="149.6">5</text>
<text x="88.9" y="145.8">13</text>
<text x="88.9" y="148.3">14</text>
<text x="116.1" y="145.8">4</text>
<text x="116.1" y="148.3">5</text>
<text x="132" y="145.8">22</text>
<text x="132.6" y="148.3">1</text>
<text x="58.4" y="152.1">10</text>
<text x="59" y="156">9</text>
<text x="88.9" y="150.9">15</text>
<text x="88.9" y="153.4">16</text>
<text x="88.9" y="156">17</text>
<text x="116.1" y="150.9">6</text>
<text x="116.1" y="153.4">7</text>
<text x="116.1" y="156">8</text>
<text x="132.6" y="150.9">2</text>
<text x="59" y="161">6</text>
<text x="59" y="158.5">8</text>
<text x="88.9" y="158.5">18</text>
<text x="88.9" y="161">19</text>
<text x="115.5" y="161">10</text>
<text x="116.1" y="158.5">9</text>
<text x="58.4" y="163.6">11</text>
<text x="88.9" y="163.6">20</text>
<text x="88.9" y="166.1">21</text>
<text x="115.5" y="163.6">11</text>
<text x="115.5" y="166.1">12</text>
<text x="58.4" y="173.7">30</text>
<text x="59" y="168.7">7</text>
<text x="88.9" y="168.7">22</text>
<text x="88.9" y="171.2">23</text>
<text x="88.9" y="173.7">24</text>
<text x="115.5" y="168.7">13</text>
<text x="115.5" y="171.2">14</text>
<text x="115.5" y="173.7">15</text>
<text x="58.4" y="176.3">31</text>
<text x="58.4" y="178.8">32</text>
<text x="88.9" y="176.3">25</text>
<text x="88.9" y="178.8">26</text>
<text x="115.5" y="176.3">16</text>
<text x="115.5" y="178.8">17</text>
<text x="59" y="181.4">1</text>
<text x="59" y="183.9">4</text>
<text x="88.9" y="181.4">27</text>
<text x="88.9" y="183.9">28</text>
<text x="115.5" y="181.4">18</text>
<text x="115.5" y="183.9">19</text>
<text x="58.4" y="186.4">33</text>
<text x="88.9" y="186.4">29</text>
<text x="115.5" y="186.4">20</text>
</g>
<g font-size="1.8" fill="#0f0f0f">
<text x="174.4" y="28.9">UPDI</text>
<text x="31.7" y="46.6">SW_DIP1</text>
<text x="31.7" y="49.2">SW_DIP2</text>
<text x="31.7" y="51.7">SW_DIP3</text>
<text x="77.5" y="49.2">BUZZER</text>
<text x="31.7" y="54.3">SW_DIP4</text>
<text x="178" y="64.4">SPI_SDIO</text>
<text x="182" y="61.9">UPDI</text>
<text x="222.2" y="64.4">IMON_1</text>
<text x="178.8" y="67">SPI_nCS</text>
<text x="178.9" y="69.5">SPI_SCL</text>
<text x="31.7" y="73.3">ISOL_OUT1</text>
<text x="179" y="72">BUZZER</text>
<text x="179.6" y="74.6">IMON_2</text>
<text x="179.6" y="77.1">IMON_3</text>
<text x="222.2" y="75.9">IMON_2</text>
<text x="179.6" y="79.7">IMON_4</text>
<text x="123.2" y="84.7">SW_DIP4</text>
<text x="123.2" y="89.8">SW_DIP2</text>
<text x="123.2" y="87.3">SW_DIP3</text>
<text x="173.7" y="89.8">MCU_UART_TX</text>
<text x="179.6" y="84.7">IMON_1</text>
<text x="181.3" y="87.3">VMON</text>
<text x="222.2" y="87.3">IMON_3</text>
<text x="123.2" y="92.4">SW_DIP1</text>
<text x="173.4" y="92.4">MCU_UART_RX</text>
<text x="176.5" y="94.9">ISOL_OUT2</text>
<text x="31.7" y="96.2">ISOL_OUT2</text>
<text x="176.5" y="97.4">ISOL_OUT1</text>
<text x="222.2" y="98.7">IMON_4</text>
<text x="31.7" y="103.8">MCU_UART_RX</text>
<text x="31.7" y="108.9">MCU_UART_TX</text>
<text x="222.2" y="126.7">VMON</text>
<text x="141.6" y="143.2">DISP_COM2</text>
<text x="141.6" y="145.7">DISP_COM1</text>
<text x="141.6" y="148.2">DISP_COM4</text>
<text x="31.7" y="155.9">SPI_nCS</text>
<text x="141.6" y="150.8">DISP_COM3</text>
<text x="31.7" y="160.9">SPI_SDIO</text>
<text x="31.7" y="158.4">SPI_SCL</text>
<text x="31.7" y="173.6">DISP_COM1</text>
<text x="31.7" y="178.7">DISP_COM3</text>
<text x="31.7" y="176.2">DISP_COM2</text>
<text x="31.7" y="181.3">DISP_COM4</text>
</g>
<g font-size="1.8" fill="#0000c2">
<text x="190.5" y="77.2">AIN6</text>
<text x="190.5" y="74.7">AIN5</text>
<text x="190.5" y="79.8">AIN7</text>
<text x="190.5" y="87.4">AIN10</text>
<text x="190.5" y="84.8">AIN11</text>
</g>
</svg>
